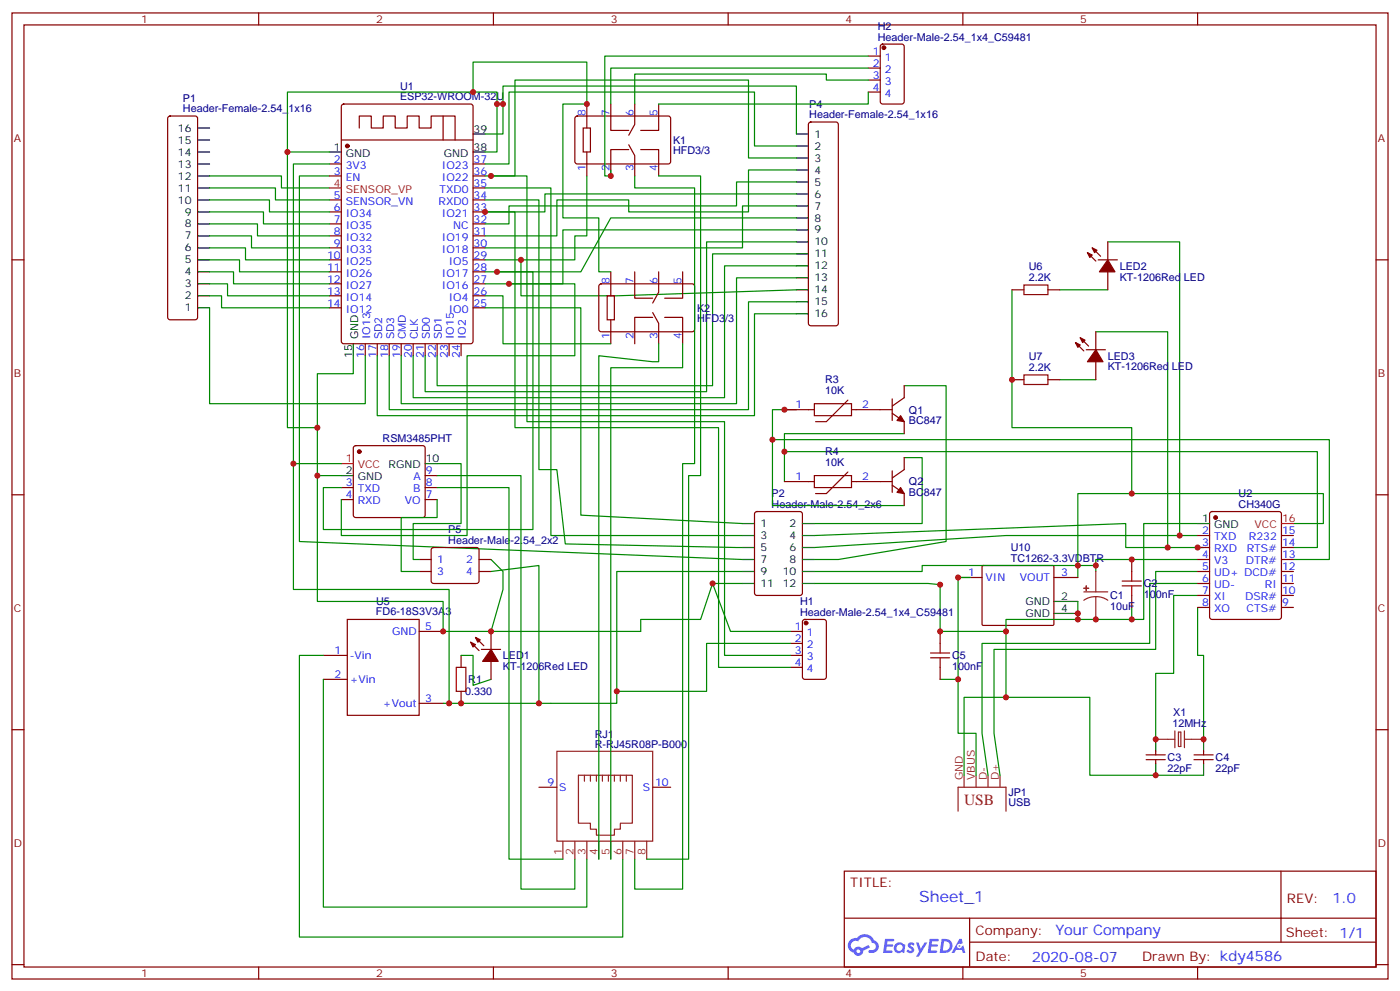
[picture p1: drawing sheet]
<svg xmlns="http://www.w3.org/2000/svg" width="412mm" height="292mm" viewBox="0 0 412 292" stroke-linecap="round" stroke-linejoin="round" font-family="sans-serif">
<g fill="none" stroke="#870000" stroke-width=".35">
<path d="M3.5 3.8h405.4v284.3h-405.4zM7.1 7.3h398.2v277.3h-398.2zM76.2 3.8v3.5M145.3 3.8v3.5M214.5 3.8v3.5M283.6 3.8v3.5M352.8 3.8v3.5M3.5 76.5h3.6M405.3 76.5h3.6M3.5 145.6h3.6M405.3 145.6h3.6M3.5 214.8h3.6"/>
<path d="M405.3 214.8h3.6M248.7 256.4h156.6v28.2h-156.6zM377.3 256.4v20.9M248.7 270.2h156.5M285.6 277.3h119.6M285.6 270.2v14.2M3.5 283.9h3.6M76.2 284.6v3.5M145.3 284.6v3.5M214.5 284.6v3.5M283.6 284.6v3.5M352.8 284.6v3.5"/>
<path d="M405.3 283.9h3.6"/>
</g>
<g fill="#5487ff">
<path d="M267.7 277.6a1.22 1.22 0 0 1 1.7 .2l-.4 .6a.47 .47 0 0 0-.3-.4 .47 .47 0 0 0-.5 .2l.1 .2a1.14 1.14 0 0 1 .8 1.8 1.14 1.14 0 0 1-1.9 0l-.2-.2 .5-.6 .7 .5a.29 .29 0 0 0 .3-.3 .29 .29 0 0 0-.2-.3 1.04 1.04 0 0 1-.6-1.7z"/>
<path d="M260.7 276.3h2.4l.3 .2-.2 .5-1.8 .1-.1 .8h1.5l.3 .4-.3 .4h-1.6l-.2 1.1h1.7l.2 .3-.2 .3-2.6 .1z"/>
<path d="M273.8 276.3h2.4l.3 .2-.1 .5-1.8 .1-.2 .8h1.6l.3 .4-.4 .4h-1.6l-.1 1.1h1.7l.2 .3-.2 .3-2.6 .1z"/>
<path d="M282.6 276.3h.7l.3 1.3-.6 .3a.69 .69 0 0 0-1 .3 .69 .69 0 0 0 .4 .9 .69 .69 0 0 0 .9-.6l.5-.2 .6 2.2h-.8l-.2-.9h-1.8l-.5 .9h-.8z"/>
<path d="M269.8 277.4h.8l.6 1.8 1.1-1.8h.9l-2.6 4.2h-.8l.9-1.5z"/>
<path d="M277.4 276.3l-.6 4.2h1.3a2.11 2.11 0 0 0 2.5-2.1 2.11 2.11 0 0 0-2.5-2.1zM278.1 277.1a1.39 1.39 0 0 1 1.7 1.4 1.39 1.39 0 0 1-1.8 1.3h-.3z"/>
<path d="M263.7 277.9a1.54 1.54 0 0 0-.1 2.2 1.54 1.54 0 0 0 2.2 .1l.6 .3 .3-2.3-.2-.3h-.4a1.49 1.49 0 0 0-2.4 0zM264 278.9a.94 .94 0 0 1 1.8 0 .94 .94 0 0 1-1.8 0z"/>
<path d="M250.4 276.7a2.18 2.18 0 0 0 1.1 3.7 1.44 1.44 0 0 0 1.6 .9 1.44 1.44 0 0 0 1.2-1.4l2-1.1-.5-.7-1.9 1a1.47 1.47 0 0 0-2.4 .4 1.39 1.39 0 0 1-.7-1.9 1.39 1.39 0 0 1 2-.5 2.12 2.12 0 0 1 2.2-1.3 2.12 2.12 0 0 1 1.9 1.7 1.14 1.14 0 0 1 1.1 1.4 1.14 1.14 0 0 1-1.7 .7 .43 .43 0 0 0-.5 .4 .43 .43 0 0 0 .4 .5 1.98 1.98 0 0 0 2.5-1.2 1.98 1.98 0 0 0-1.2-2.6 3.1 3.1 0 0 0-5.3-.6l-.9 .1zM252.3 280a.55 .55 0 0 1 1.1 0 .55 .55 0 0 1-1.1 0z"/>
<circle cx="282.6" cy="278.4" r=".26"/>
</g>
<g fill="none" stroke="#008700" stroke-width=".35">
<path d="M255.8 16.5h-77.6v35.3h1.7v-1.8M139.3 27.1v-8.8h33.6v12.3h-7.1v33.5h10.6v15.9h3.5M142.9 39.4h5.3v-14.1h86.4v14.1M146.4 30.6h1.8M255.8 23.6h-12.4v-1.8h-56.4v8.8M255.8 27.1v3.5h-61.8M255.8 20h-75.9v10.6M61.7 58.8h17.7v3.6h17.6M61.7 55.3h19.4v3.5h15.9M61.7 51.8h21.2v3.5h14.1M84.7 44.7v-17.6h61.7v17.6h-3.5M97 51.8h-8.8v107.6l130.5 5.3"/>
<path d="M97 44.7h-12.3v81.2h8.8v14.1M97 48.3h-10.6v125.2h45.9v33.5h-1.8M142.9 55.3h19.4v102.3h56.4M142.9 58.8h15.8v79.4h5.3l2.5 21.9 52.2 1M144.6 51.8h10.6v72.3h58.2v68.8h19.4M172.9 51.8v17.6h-3.6v7.1h-15.8M187 51.8v3.5h17.6v81.2h-3.5v125.2h-14.1v-8.8M194 51.8h12.4v88.2h-3.6v112.9h-12.3M234.6 43h-12.4v-15.9h-72.3v21.2h-7M234.6 46.5h-14.1v-22.9h-68.8v28.2h-8.8M234.6 50h-14.1v7.1h-60v5.3h-17.6h8.8v63.5h60v70.5h21.1M234.6 53.6h-17.6v7h-67.1v5.3h-7"/>
<path d="M234.6 57.1h-14.1v5.3h-35.3v-3.6h-21.2v10.6h-21.1M61.7 76.5h8.9v3.5h26.4M61.7 73h10.6v3.5h24.7M61.7 69.4h12.4v3.6h22.9M61.7 65.9h14.1v3.5h21.2M61.7 62.4h15.9v3.5h19.4M142.9 76.5h10.6v10.6h28.2l52.9-1.8M234.6 60.6h-15.9v12.4h-75.8M234.6 64.1h-54.7l-8.8 15.9h-28.2M234.6 67.7h-68.8v15.8h-22.9M234.6 71.2h-26.5v44.1h-82.9v-10.6M234.6 74.7h-24.7v38.8h-81.1v-8.8"/>
<path d="M234.6 78.2h-21.2v38.9h-91.7v-12.4M326.3 71.2h21.2v86.4M61.7 90.6v28.2h45.9v-14.1M61.7 87.1h3.6v3.5h31.7M61.7 83.5h5.3v3.6h30M61.7 80h7.1v3.5h28.2M142.9 90.6h28.2v61l47.6 2.5M142.9 87.1h5.3v14.1h31.7M146.4 80h10.6v75.9h-61.8v-12.4h5.3M149.9 83.5h19.4v21.2h-31.7v52.9h-37.1v-10.6M234.6 81.8h-17.6v37h-98.8v-14.1M234.6 88.8h-14.1v31.8h-105.8v-15.9"/>
<path d="M234.6 92.4h-12.4v29.9h-111.1v-17.6M298.1 85.3v40.6h35.3v19.4M312.2 85.3h14.1M322.8 97.6h21.2v63.5M104.1 104.7v5.3h-10.6v15.9M194 101.2v5.3h-1.7l-15.9-1.8v148.2M201.1 101.2v7h-21.2v144.7M266.3 113.5h12.4v45.9l-31.8 5.3h-7M312.2 111.8h10.6M86.4 136.5h14.1M100.5 140h-7v37h37v8.8h58.2v-3.5h17.7l3.5-10.6 5.3 14.1h17.6M128.8 136.5h7v17.6h-14.1v10.6h1.8"/>
<path d="M128.8 140h24.7v121.7h15.8v-8.8M227.5 129.4h164.1v35.3h-10.6M231.1 132.9h157v28.2h-7.1M234.6 120.6h-7.1v28.2h38.8M266.3 134.7h5.3v19.4h-31.7M266.3 127.6h-35.2v14.1M128.8 147v5.3h-10.6v15.9h5.3M128.8 143.5h21.1v109.4h15.9M239.9 157.6l91.7-3.5v7h22.9M352.8 157.6h-56.5l-56.4 3.5M352.8 154.1h-15.9v28.2h-40.6v22.9h-12.3v23M381 154.1h8.8v-8.8h-72.3v21.1h5.3v1.8"/>
<path d="M144.6 164.7l3.6 3.5v5.3l-3.6 12.3M144.6 168.2l14.1-1.8v40.6M209.9 171.7h8.8M218.7 168.2h-37v38.8h-49.4M239.9 168.2h31.7v-1.8h45.9v3.6M239.9 171.7h33.5l3.5 .4M276.9 171.7v14.1h19.4M285.8 170h-3.6v45.8h5.3v12.4M317.5 177v5.3M333.4 178.8v3.5M352.8 164.7h-30v1.7M352.8 178.8v14.1h1.7v24.7"/>
<path d="M352.8 175.3h-7.1v22.9h-5.3v19.4M352.8 168.2h-12.4v22.9h-47.6v24.7l1.8 12.4M352.8 171.7h-14.1v17.7h-49.4v26.4l1.7 12.4M95.2 200v67h77.7v-14.1M95.2 192.9h-7v82.9h95.2v-22.9M135.8 192.9h3.5v8.8l5.3-1.7M232.8 189.4h-24.7v14.1h-26.4M276.9 200h5.3M296.3 205.2h24.7v23h33.5"/>
</g>
<g fill="none" stroke="#870000" stroke-width=".35">
<path d="M255.8 16.5h3.5M259.5 13.2l.5-.2h5.6l.7 .4v16.5l-.4 .7h-5.9l-.7-.4v-16.5zM49.6 34.4l.5-.3h7.4l.5 .3 .2 .5v58.5l-.2 .5-.5 .2h-7.4l-.5-.2-.2-.5v-58.5zM100.8 30.8l.4-.2h37.4l.7 .5v69.4l-.4 .6-37.7 .1-.6-.5-.1-69.4zM105.8 37.7v-3.6h3.6v3.6h3.5v-3.6h3.5v3.6h3.5v-3.6h3.6v3.6h3.5v-3.6h7.1v7.1M130.5 34.1v7.1M169.6 34.4l.4-.3 27.1 .1 .5 .7-.1 12.9-.7 .5-27-.1-.5-.6v-12.7zM171.8 37.7h2.1v7h-2.1zM172.9 30.6v7.1M179.9 30.6v7.8h5.3M187 30.6v6l-1.8 3.2M194 30.6v7.8h-5.3"/>
<path d="M238.4 36.1l.4-.2h7.4l.5 .2 .2 .5v58.6l-.2 .5-.5 .2h-7.4l-.5-.2-.2-.5v-58.6zM255.8 20h3.5M255.8 23.6h3.5M255.8 27.1h3.5M97 48.3h3.5M97 51.8h3.5M97 58.8h3.5M100.5 41.2h38.8M139.3 48.3h3.6M139.3 51.8h3.6M139.3 58.8h3.6M139.3 55.3h3.6"/>
<path d="M172.9 44.7v7.1M185.2 44h-5.3v7.8M185.2 42.6l1.8 3.2v6M188.7 44h5.3v7.8M97 76.5h3.5M97 62.4h3.5M97 65.9h3.5M97 69.4h3.5M97 73h3.5M139.3 76.5h3.6M139.3 62.4h3.6M139.3 65.9h3.6"/>
<path d="M139.3 69.4h3.6M139.3 73h3.6M320.3 74.4l2.5 2.4M321.7 73l2.5 2.4M323.5 76.5h5.6M326.3 71.2v5.3M97 80h3.5M97 83.5h3.5M97 87.1h3.5M97 90.6h3.5M139.3 80h3.6M139.3 83.5h3.6"/>
<path d="M139.3 87.1h3.6M139.3 90.6h3.6M176.6 83.7l.5-.2 27.1 .1 .4 .6-.1 13-.6 .4h-27.1l-.4-.7v-12.7zM178.9 87.1h2.1v7h-2.1zM179.9 94.1v7.1M179.9 80v7.1M187 80v7.8h5.3M192.3 93.4h-5.3v7.8M192.3 92l1.7 3.2v6M194 80v6l-1.7 3.2M195.8 93.4h5.3v7.8M201.1 80v7.8h-5.3"/>
<path d="M298.1 85.3h3.5M308.7 85.3h3.5M318.2 99.4l2.5 2.5M322.8 97.6v5.3M326.3 80v5.3M107.6 101.2v3.5M111.1 101.2v3.5M114.7 101.2v3.5M118.2 101.2v3.5M121.7 101.2v3.5M125.2 101.2v3.5M128.8 101.2v3.5"/>
<path d="M132.3 101.2v3.5M135.8 101.2v3.5M239.9 118.8h10.9v3.5h-10.9zM249.8 117.8l-6.4 6.3h-3.2M262.8 117.4v6.4M266.3 113.5v3.6l-3.5 2.4M298.1 111.8h3.5M308.7 111.8h3.5M316.8 100.8l2.5 2.5M320 102.9h5.6M322.8 106.5v5.3M104.3 131.4l.5-.2h19.7l.5 .2 .2 .5v19.7l-.2 .5-.5 .2h-19.7l-.5-.2-.2-.5v-19.7z"/>
<path d="M125.2 140h3.6M231.1 120.6h8.8M239.9 140h10.9v3.5h-10.9zM249.8 138.9l-6.4 6.4h-3.2M250.8 120.6h12M262.8 121.6l3.5 2.5v3.5M262.8 138.6v6.3M266.3 134.7v3.5l-3.5 2.5M100.5 143.5h3.6M100.5 147h3.6M125.2 143.5h3.6M125.2 147h3.6"/>
<path d="M222.5 150.8l.5-.2h12.7l.6 .4 .1 23.6-.5 .6-12.9 .1-.7-.5-.1-23.5zM231.1 141.7h8.8M250.8 141.7h12M262.8 142.8l3.5 2.5v3.5M352.8 157.6h3.5M356.5 150.8l.5-.2h19.8l.6 .4 .1 30.6-.5 .7h-20l-.6-.4-.1-30.6zM377.5 157.6h3.5M123.5 164.7h3.5M123.5 168.2h3.5M127.2 161.4l.5-.3h12.7l.5 .3 .2 .5-.1 9.4-.6 .4h-13l-.4-.7v-9.1zM141.1 164.7h3.5M141.1 168.2h3.5"/>
<path d="M282.2 170h7.1M289.3 166.6l.3-.2 20.7 .1 .1 .3v17.1l-.3 .2-20.6-.1-.2-.3zM310.4 170h7.1M333.4 164.7v3.5M333.4 175.3v3.5M352.8 161.1h3.5M352.8 164.7h3.5M352.8 168.2h3.5M352.8 171.7h3.5M352.8 175.3h3.5M352.8 178.8h3.5M377.5 161.1h3.5"/>
<path d="M377.5 164.7h3.5M377.5 168.2h3.5M377.5 171.7h3.5M377.5 175.3h3.5M377.5 178.8h3.5M95.2 192.9h7.1M95.2 200h7.1M102.3 182.3h21.2v28.2h-21.2zM123.5 185.8h7M135.8 192.9v3.5M138.6 189l2.5 2.5M140.1 187.6l2.4 2.5"/>
<path d="M141.8 191.1h5.7M144.6 185.8v5.3M144.6 194.7v5.3M232.8 185.8h3.6M232.8 189.4h3.6M232.8 192.9h3.6M232.8 196.4h3.6M236.6 182.5l.5-.2h5.6l.7 .4v16.5l-.4 .7-5.9 .1-.7-.5v-16.5zM276.9 185.8v3.6M276.9 196.4v3.6M123.5 207h7M135.8 203.5v3.5"/>
<path d="M158.7 231.7h5.3M192.3 231.7h5.3M337.6 223.6h5.7M337.6 222.2h5.7M340.4 221.1v1.1M340.4 223.6v1M351.7 223.6h5.7M351.7 222.2h5.7M354.5 221.1v1.1M354.5 223.6v1"/>
</g>
<g fill="none" stroke="#000" stroke-width=".35">
<path d="M58.2 37.7h3.5M139.3 39.4h3.6M234.6 39.4h3.5M58.2 44.7h3.5M58.2 58.8h3.5M58.2 55.3h3.5M58.2 51.8h3.5M58.2 48.3h3.5M58.2 41.2h3.5M97 44.7h3.5M139.3 44.7h3.6M234.6 43h3.5"/>
<path d="M234.6 46.5h3.5M234.6 50h3.5M234.6 53.6h3.5M234.6 57.1h3.5M58.2 76.5h3.5M58.2 73h3.5M58.2 69.4h3.5M58.2 65.9h3.5M58.2 62.4h3.5M234.6 60.6h3.5M234.6 64.1h3.5M234.6 67.7h3.5"/>
<path d="M234.6 71.2h3.5M234.6 74.7h3.5M234.6 78.2h3.5M58.2 90.6h3.5M58.2 87.1h3.5M58.2 83.5h3.5M58.2 80h3.5M234.6 81.8h3.5M234.6 85.3h3.5M234.6 88.8h3.5M234.6 92.4h3.5M104.1 101.2v3.5"/>
<path d="M100.5 140h3.6M125.2 136.5h3.6M218.7 154.1h3.5M218.7 157.6h3.5M236.4 154.1h3.5M236.4 157.6h3.5M352.8 154.1h3.5M218.7 161.1h3.5M218.7 164.7h3.5M218.7 168.2h3.5M218.7 171.7h3.5M236.4 161.1h3.5"/>
<path d="M236.4 164.7h3.5M236.4 168.2h3.5M236.4 171.7h3.5M310.4 177h7.1M310.4 180.6h7.1M340.4 217.6v3.5M354.5 217.6v3.5M340.4 224.6v3.6M354.5 224.6v3.6"/>
</g>
<g fill="none" stroke="#8c2424" stroke-width=".35">
<path d="M319.3 174.2h7M322.8 175.6l1.8 .2 1.7 .9M322.8 175.6l-1.9 .3-1.6 .8M322.8 168.2v6M322.8 175.6v6.7M340.4 217.6h5.7M346.1 215.1v5M347.1 215.5h.7v4.2h-.7zM348.9 217.6h5.6M348.9 215.1v5M164 221.1h28.3v26.5h-28.3zM170.4 228.2h15.9v14.1h-3.6v1.8h-1.7v1.7h-5.3v-1.7h-1.8v-1.8h-3.5z"/>
<path d="M172.2 228.2v1.7M173.9 228.2v1.7M175.7 228.2v1.7M177.4 228.2v1.7M179.2 228.2v1.7M181 228.2v1.7M182.7 228.2v1.7M184.5 228.2v1.7M282.2 238.8v-7.1h14.1v7.1M284 228.2v3.5M287.5 228.2v3.5M291 228.2v3.5"/>
<path d="M294.6 228.2v3.5M165.8 247.6v5.3M169.3 247.6v5.3M172.9 247.6v5.3M176.4 247.6v5.3M179.9 247.6v5.3M183.4 247.6v5.3M187 247.6v5.3M190.5 247.6v5.3"/>
</g>
<g fill="#870000" stroke="#870000" stroke-width=".35">
<path d="M318.2 99.4l1.4 .7-.7 .7z"/>
<path d="M316.8 100.8l1.4 .7-.7 .7z"/>
<path d="M322.8 102.9l2.1 3.6h-4.6z"/>
<path d="M321.7 73l1.4 .7-.7 .7z"/>
<path d="M320.3 74.4l1.4 .7-.7 .7z"/>
<path d="M326.3 76.5l2.1 3.5h-4.6z"/>
<path d="M265.3 143.5l1 1.8-2.1-.4z"/>
<path d="M265.3 122.3l1 1.8-2.1-.3z"/>
<path d="M140.1 187.6l1.4 .7-.7 .7z"/>
<path d="M138.6 189l1.5 .7-.8 .7z"/>
<path d="M144.6 191.1l2.2 3.6h-4.6z"/>
<circle cx="358.1" cy="152.3" r=".53"/>
<circle cx="237.4" cy="183.4" r=".53"/>
<circle cx="102.3" cy="43" r=".53"/>
<circle cx="105.8" cy="132.9" r=".53"/>
<circle cx="260.3" cy="14" r=".53"/>
</g>
<path d="M301.6 83.9h7.1v2.8h-7.1zM301.6 110.3h7.1v2.9h-7.1zM330.6 172.4h5.6M330.6 171h5.6M333.4 168.2v2.8M333.4 172.4v2.9M134.4 196.4h2.8v7.1h-2.8zM274.1 193.6h5.7M274.1 192.2h5.7M276.9 189.4v2.8M276.9 193.6v2.8" fill="none" stroke="#a10000" stroke-width=".35"/>
<g fill="#8c2424" stroke="#8c2424" stroke-width=".35">
<path d="M319.3 173.1l1.4 .1z"/>
<path d="M320 172.4v1.4z"/>
</g>
<path d="M97 55.3h3.5M100.5 136.5h3.6M377.5 154.1h3.5" fill="none" stroke="#f00" stroke-width=".35"/>
<g fill="#c00">
<circle cx="139.3" cy="27.1" r=".88"/>
<circle cx="179.9" cy="51.8" r=".88"/>
<circle cx="153.5" cy="76.5" r=".88"/>
<circle cx="86.4" cy="136.5" r=".88"/>
<circle cx="93.5" cy="140" r=".88"/>
<circle cx="93.5" cy="125.9" r=".88"/>
<circle cx="317.5" cy="180.6" r=".88"/>
<circle cx="317.5" cy="182.3" r=".88"/>
<circle cx="317.5" cy="166.4" r=".88"/>
<circle cx="282.2" cy="170" r=".88"/>
<circle cx="296.3" cy="205.2" r=".88"/>
<circle cx="276.9" cy="172.1" r=".88"/>
<circle cx="209.9" cy="171.7" r=".88"/>
<circle cx="340.4" cy="228.2" r=".88"/>
<circle cx="282.2" cy="200" r=".88"/>
<circle cx="276.9" cy="185.8" r=".88"/>
<circle cx="298.1" cy="111.8" r=".88"/>
<circle cx="333.4" cy="145.3" r=".88"/>
<circle cx="322.8" cy="166.4" r=".88"/>
<circle cx="352.8" cy="161.1" r=".88"/>
<circle cx="231.1" cy="120.6" r=".88"/>
<circle cx="296.3" cy="185.8" r=".88"/>
<circle cx="146.4" cy="30.6" r=".88"/>
<circle cx="84.7" cy="44.7" r=".88"/>
<circle cx="144.6" cy="185.8" r=".88"/>
<circle cx="148.2" cy="30.6" r=".88"/>
<circle cx="146.4" cy="80" r=".88"/>
<circle cx="149.9" cy="83.5" r=".88"/>
<circle cx="158.8" cy="207" r=".88"/>
<circle cx="142.9" cy="62.4" r=".88"/>
<circle cx="132.3" cy="207" r=".88"/>
<circle cx="130.5" cy="185.8" r=".88"/>
<circle cx="135.8" cy="207" r=".88"/>
<circle cx="144.6" cy="51.8" r=".88"/>
<circle cx="181.7" cy="203.5" r=".88"/>
<circle cx="322.8" cy="182.3" r=".88"/>
<circle cx="227.5" cy="129.4" r=".88"/>
<circle cx="231.1" cy="132.9" r=".88"/>
<circle cx="333.4" cy="164.7" r=".88"/>
<circle cx="333.4" cy="182.3" r=".88"/>
<circle cx="344" cy="161.1" r=".88"/>
<circle cx="340.4" cy="217.6" r=".88"/>
<circle cx="354.5" cy="217.6" r=".88"/>
<circle cx="347.5" cy="157.6" r=".88"/>
<circle cx="172.9" cy="30.6" r=".88"/>
</g>
<text font-size="4.6" fill="#8d2323" x="284" y="237">USB</text>
<text font-size="4.6" fill="#00f" x="270.8" y="265.4">Sheet_1</text>
<g font-size="4.2" fill="#00f">
<text x="392.5" y="265.7">1.0</text>
<text x="310.9" y="275.2">Your Company</text>
<text x="304" y="283">2020-08-07</text>
</g>
<g font-size="3.9" fill="#800">
<text x="250.5" y="261">TITLE:</text>
<text x="379.1" y="265.7">REV:</text>
<text x="287.4" y="275.2">Company:</text>
<text x="378.7" y="275.8">Sheet: 1/1</text>
<text x="287.4" y="282.9">Date:</text>
<text x="336.4" y="282.9">Drawn By: kdy4586</text>
</g>
<g font-size="3.2" fill="#800">
<text x="41.6" y="6.8">1</text>
<text x="110.8" y="6.8">2</text>
<text x="179.9" y="6.8">3</text>
<text x="249.1" y="6.8">4</text>
<text x="318.2" y="6.8">5</text>
<text x="4.1" y="41.9">A</text>
<text x="405.9" y="41.9">A</text>
<text x="4.1" y="111.1">B</text>
<text x="405.9" y="111.1">B</text>
<text x="4.1" y="180.2">C</text>
<text x="405.9" y="180.2">C</text>
<text x="4.1" y="249.3">D</text>
<text x="405.9" y="249.3">D</text>
<text x="41.6" y="287.6">1</text>
<text x="110.8" y="287.6">2</text>
<text x="179.9" y="287.6">3</text>
<text x="249.1" y="287.6">4</text>
<text x="318.2" y="287.6">5</text>
</g>
<g font-size="3.2" fill="#000080">
<text x="258.6" y="11.9">Header-Male-2.54_1x4_C59481</text>
<text x="258.6" y="8.7">H2</text>
<text x="117.8" y="29.6">ESP32-WROOM-32U</text>
<text x="117.8" y="26.6">U1</text>
<text x="53.9" y="33.1">Header-Female-2.54_1x16</text>
<text x="53.9" y="30.1">P1</text>
<text x="238.4" y="34.9">Header-Female-2.54_1x16</text>
<text x="238.4" y="31.9">P4</text>
<text x="198.3" y="45.3">HFD3/3</text>
<text x="198.3" y="42.4">K1</text>
<text x="303" y="82.8">2.2K</text>
<text x="303" y="79.6">U6</text>
<text x="329.8" y="82.6">KT-1206Red LED</text>
<text x="329.8" y="79.4">LED2</text>
<text x="205.3" y="94.7">HFD3/3</text>
<text x="205.3" y="91.8">K2</text>
<text x="303" y="106.1">U7</text>
<text x="326.3" y="105.9">LED3</text>
<text x="243.1" y="112.7">R3</text>
<text x="303" y="109.3">2.2K</text>
<text x="326.3" y="109">KT-1206Red LED</text>
<text x="243.1" y="115.9">10K</text>
<text x="267.8" y="124.9">BC847</text>
<text x="267.8" y="121.7">Q1</text>
<text x="112.7" y="130.1">RSM3485PHT</text>
<text x="243.1" y="137.1">10K</text>
<text x="243.1" y="133.8">R4</text>
<text x="267.8" y="142.9">Q2</text>
<text x="227.3" y="149.5">Header-Male-2.54_2x6</text>
<text x="227.3" y="146.3">P2</text>
<text x="267.8" y="146.1">BC847</text>
<text x="364.8" y="149.4">CH340G</text>
<text x="364.8" y="146.2">U2</text>
<text x="132" y="160.1">Header-Male-2.54_2x2</text>
<text x="132" y="156.9">P5</text>
<text x="297.8" y="165.3">TC1262-3.3VDBTR</text>
<text x="297.8" y="162">U10</text>
<text x="336.9" y="172.9">C2</text>
<text x="110.8" y="178.2">U5</text>
<text x="235.7" y="178.1">H1</text>
<text x="327" y="179.6">10uF</text>
<text x="327" y="176.4">C1</text>
<text x="336.9" y="176.1">100nF</text>
<text x="110.8" y="181.1">FD6-18S3V3A3</text>
<text x="235.7" y="181.3">Header-Male-2.54_1x4_C59481</text>
<text x="148.2" y="197.2">KT-1206Red LED</text>
<text x="148.2" y="194">LED1</text>
<text x="280.5" y="197.3">100nF</text>
<text x="280.5" y="194">C5</text>
<text x="137.9" y="201">R1</text>
<text x="137" y="204.5">0.330</text>
<text x="345.3" y="214.1">12MHz</text>
<text x="345.6" y="210.8">X1</text>
<text x="175.2" y="220.1">R-RJ45R08P-B000</text>
<text x="175.2" y="217.1">RJ1</text>
<text x="344" y="227.1">22pF</text>
<text x="344" y="223.9">C3</text>
<text x="358.1" y="227.1">22pF</text>
<text x="358.1" y="223.9">C4</text>
<text x="297" y="237.3">USB</text>
<text x="297" y="234.2">JP1</text>
</g>
<g font-size="3.2" fill="#00f">
<text x="257.1" y="16.2">1</text>
<text x="260.6" y="17.9">1</text>
<text x="257.1" y="19.7">2</text>
<text x="257.1" y="23.2">3</text>
<text x="260.6" y="21.4">2</text>
<text x="257.1" y="26.7">4</text>
<text x="260.6" y="25">3</text>
<text x="260.6" y="28.5">4</text>
<text x="172.5" y="34.1" transform="rotate(-90 172.5 34.1)">8</text>
<text x="179.6" y="34.1" transform="rotate(-90 179.6 34.1)">7</text>
<text x="186.6" y="34.1" transform="rotate(-90 186.6 34.1)">6</text>
<text x="193.7" y="34.1" transform="rotate(-90 193.7 34.1)">5</text>
<text x="98.4" y="47.9">2</text>
<text x="139.5" y="47.9">37</text>
<text x="98.4" y="51.4">3</text>
<text x="101.8" y="49.7">3V3</text>
<text x="101.8" y="53.2">EN</text>
<text x="130.2" y="53.2">IO22</text>
<text x="130.2" y="49.7">IO23</text>
<text x="139.5" y="51.4">36</text>
<text x="172.5" y="50.3" transform="rotate(-90 172.5 50.3)">1</text>
<text x="179.6" y="50.3" transform="rotate(-90 179.6 50.3)">2</text>
<text x="186.6" y="50.3" transform="rotate(-90 186.6 50.3)">3</text>
<text x="193.7" y="50.3" transform="rotate(-90 193.7 50.3)">4</text>
<text x="98.4" y="58.5">5</text>
<text x="129.5" y="56.7">TXD0</text>
<text x="139.5" y="58.5">34</text>
<text x="139.5" y="55">35</text>
<text x="98.4" y="62">6</text>
<text x="98.4" y="65.5">7</text>
<text x="101.8" y="60.3">SENSOR_VN</text>
<text x="101.8" y="63.8">IO34</text>
<text x="129.2" y="60.3">RXD0</text>
<text x="130.2" y="63.8">IO21</text>
<text x="139.5" y="65.5">32</text>
<text x="139.5" y="62">33</text>
<text x="98.4" y="69.1">8</text>
<text x="101.8" y="67.3">IO35</text>
<text x="101.8" y="70.8">IO32</text>
<text x="130.2" y="70.8">IO19</text>
<text x="133.5" y="67.3">NC</text>
<text x="139.5" y="69.1">31</text>
<text x="96.3" y="76.1">10</text>
<text x="98.4" y="72.6">9</text>
<text x="101.8" y="74.4">IO33</text>
<text x="101.8" y="77.9">IO25</text>
<text x="130.2" y="74.4">IO18</text>
<text x="132.2" y="77.9">IO5</text>
<text x="139.5" y="76.1">29</text>
<text x="139.5" y="72.6">30</text>
<text x="96.3" y="79.7">11</text>
<text x="96.3" y="83.2">12</text>
<text x="101.8" y="81.4">IO26</text>
<text x="130.2" y="81.4">IO17</text>
<text x="139.5" y="83.2">27</text>
<text x="139.5" y="79.7">28</text>
<text x="179.6" y="83.5" transform="rotate(-90 179.6 83.5)">8</text>
<text x="186.6" y="83.5" transform="rotate(-90 186.6 83.5)">7</text>
<text x="193.7" y="83.5" transform="rotate(-90 193.7 83.5)">6</text>
<text x="200.7" y="83.5" transform="rotate(-90 200.7 83.5)">5</text>
<text x="96.3" y="86.7">13</text>
<text x="101.8" y="84.9">IO27</text>
<text x="101.8" y="88.5">IO14</text>
<text x="130.2" y="84.9">IO16</text>
<text x="132.2" y="88.5">IO4</text>
<text x="139.5" y="86.7">26</text>
<text x="96.3" y="90.2">14</text>
<text x="101.8" y="92">IO12</text>
<text x="132.2" y="92">IO0</text>
<text x="139.5" y="90.2">25</text>
<text x="109" y="99.9" transform="rotate(-90 109 99.9)">IO13</text>
<text x="112.5" y="99.9" transform="rotate(-90 112.5 99.9)">SD2</text>
<text x="116.1" y="99.9" transform="rotate(-90 116.1 99.9)">SD3</text>
<text x="119.6" y="99.9" transform="rotate(-90 119.6 99.9)">CMD</text>
<text x="123.1" y="99.9" transform="rotate(-90 123.1 99.9)">CLK</text>
<text x="126.6" y="99.9" transform="rotate(-90 126.6 99.9)">SD0</text>
<text x="130.2" y="99.9" transform="rotate(-90 130.2 99.9)">SD1</text>
<text x="133.7" y="99.9" transform="rotate(-90 133.7 99.9)">IO15</text>
<text x="137.2" y="99.9" transform="rotate(-90 137.2 99.9)">IO2</text>
<text x="179.6" y="99.7" transform="rotate(-90 179.6 99.7)">1</text>
<text x="186.6" y="99.7" transform="rotate(-90 186.6 99.7)">2</text>
<text x="193.7" y="99.7" transform="rotate(-90 193.7 99.7)">3</text>
<text x="200.7" y="99.7" transform="rotate(-90 200.7 99.7)">4</text>
<text x="107.2" y="105.4" transform="rotate(-90 107.2 105.4)">16</text>
<text x="110.8" y="105.4" transform="rotate(-90 110.8 105.4)">17</text>
<text x="114.3" y="105.4" transform="rotate(-90 114.3 105.4)">18</text>
<text x="117.8" y="105.4" transform="rotate(-90 117.8 105.4)">19</text>
<text x="121.4" y="105.4" transform="rotate(-90 121.4 105.4)">20</text>
<text x="124.9" y="105.4" transform="rotate(-90 124.9 105.4)">21</text>
<text x="128.4" y="105.4" transform="rotate(-90 128.4 105.4)">22</text>
<text x="131.9" y="105.4" transform="rotate(-90 131.9 105.4)">23</text>
<text x="135.5" y="105.4" transform="rotate(-90 135.5 105.4)">24</text>
<text x="234.3" y="120.2">1</text>
<text x="254" y="120.2">2</text>
<text x="101.9" y="143.2">3</text>
<text x="121.8" y="141.4">A</text>
<text x="125.4" y="143.2">8</text>
<text x="125.4" y="139.6">9</text>
<text x="234.3" y="141.4">1</text>
<text x="254" y="141.4">2</text>
<text x="101.9" y="146.7">4</text>
<text x="105.4" y="144.9">TXD</text>
<text x="105.4" y="148.4">RXD</text>
<text x="119.3" y="148.4">VO</text>
<text x="121.8" y="144.9">B</text>
<text x="125.4" y="146.7">7</text>
<text x="354.1" y="157.3">2</text>
<text x="354.1" y="160.8">3</text>
<text x="357.6" y="159">TXD</text>
<text x="367.9" y="159">R232</text>
<text x="377.6" y="160.8">14</text>
<text x="377.6" y="157.3">15</text>
<text x="128.8" y="165.7">1</text>
<text x="137.3" y="165.7">2</text>
<text x="354.1" y="164.3">4</text>
<text x="354.1" y="167.9">5</text>
<text x="357.6" y="162.6">RXD</text>
<text x="357.6" y="166.1">V3</text>
<text x="367" y="166.1">DTR#</text>
<text x="367.2" y="162.6">RTS#</text>
<text x="377.6" y="167.9">12</text>
<text x="377.6" y="164.3">13</text>
<text x="128.8" y="169.3">3</text>
<text x="137.3" y="169.3">4</text>
<text x="285.1" y="169.6">1</text>
<text x="290.3" y="171">VIN</text>
<text x="300.4" y="171">VOUT</text>
<text x="312.6" y="169.6">3</text>
<text x="354.1" y="171.4">6</text>
<text x="357.6" y="169.6">UD+ DCD#</text>
<text x="357.6" y="173.1">UD-</text>
<text x="372.6" y="173.1">RI</text>
<text x="377.6" y="171.4">11</text>
<text x="354.1" y="174.9">7</text>
<text x="354.1" y="178.4">8</text>
<text x="357.6" y="176.7">XI</text>
<text x="366.8" y="176.7">DSR#</text>
<text x="377.6" y="178.4">9</text>
<text x="377.6" y="174.9">10</text>
<text x="125.2" y="185.5">5</text>
<text x="234.2" y="185.5">1</text>
<text x="357.6" y="180.2">XO</text>
<text x="367.2" y="180.2">CTS#</text>
<text x="115.5" y="186.9">GND</text>
<text x="234.2" y="189">2</text>
<text x="237.7" y="187.3">1</text>
<text x="237.7" y="190.8">2</text>
<text x="98.5" y="192.5">1</text>
<text x="103" y="194">-Vin</text>
<text x="234.2" y="192.5">3</text>
<text x="234.2" y="196.1">4</text>
<text x="237.7" y="194.3">3</text>
<text x="237.7" y="197.8">4</text>
<text x="98.5" y="199.6">2</text>
<text x="103" y="201">+Vin</text>
<text x="112.8" y="208.1">+Vout</text>
<text x="125.2" y="206.7">3</text>
<text x="161.3" y="231.4">9</text>
<text x="164.7" y="232.8">S</text>
<text x="189.4" y="232.8">S</text>
<text x="193" y="231.4">10</text>
</g>
<g font-size="3.2">
<text x="52.4" y="38.7">16</text>
<text x="139.5" y="39.1">39</text>
<text x="239.9" y="40.5">1</text>
<text x="52.4" y="45.8">14</text>
<text x="52.4" y="42.3">15</text>
<text x="98.4" y="44.4">1</text>
<text x="101.8" y="46.1">GND</text>
<text x="130.8" y="46.1">GND</text>
<text x="139.5" y="44.4">38</text>
<text x="239.9" y="44">2</text>
<text x="239.9" y="47.6">3</text>
<text x="52.4" y="52.8">12</text>
<text x="52.4" y="49.3">13</text>
<text x="239.9" y="51.1">4</text>
<text x="52.4" y="59.9">10</text>
<text x="52.4" y="56.4">11</text>
<text x="239.9" y="54.6">5</text>
<text x="239.9" y="58.1">6</text>
<text x="54.4" y="63.4">9</text>
<text x="239.9" y="61.7">7</text>
<text x="239.9" y="65.2">8</text>
<text x="54.4" y="70.5">7</text>
<text x="54.4" y="67">8</text>
<text x="239.9" y="68.7">9</text>
<text x="54.4" y="77.5">5</text>
<text x="54.4" y="74">6</text>
<text x="239.9" y="72.2">10</text>
<text x="239.9" y="75.8">11</text>
<text x="54.4" y="81.1">4</text>
<text x="239.9" y="79.3">12</text>
<text x="239.9" y="82.8">13</text>
<text x="54.4" y="88.1">2</text>
<text x="54.4" y="84.6">3</text>
<text x="239.9" y="86.4">14</text>
<text x="239.9" y="89.9">15</text>
<text x="54.4" y="91.7">1</text>
<text x="239.9" y="93.4">16</text>
<text x="105.5" y="99.9" transform="rotate(-90 105.5 99.9)">GND</text>
<text x="103.7" y="105.4" transform="rotate(-90 103.7 105.4)">15</text>
<text x="114.4" y="137.9">RGND</text>
<text x="125.4" y="136.1">10</text>
<text x="101.9" y="139.6">2</text>
<text x="105.4" y="141.4">GND</text>
<text x="224" y="155.2">1</text>
<text x="232.6" y="155.2">2</text>
<text x="354.1" y="153.7">1</text>
<text x="357.6" y="155.5">GND</text>
<text x="224" y="158.7">3</text>
<text x="232.6" y="158.7">4</text>
<text x="224" y="162.2">5</text>
<text x="224" y="165.7">7</text>
<text x="232.6" y="162.2">6</text>
<text x="232.6" y="165.7">8</text>
<text x="224" y="169.3">9</text>
<text x="224" y="172.8">11</text>
<text x="230.6" y="169.3">10</text>
<text x="230.6" y="172.8">12</text>
<text x="302.1" y="178.1">GND</text>
<text x="312.6" y="176.7">2</text>
<text x="302.1" y="181.6">GND</text>
<text x="312.6" y="180.2">4</text>
</g>
<g font-size="3.2" fill="#f00">
<text x="98.4" y="55">4</text>
<text x="101.8" y="56.7">SENSOR_VP</text>
<text x="101.9" y="136.1">1</text>
<text x="105.4" y="137.9">VCC</text>
<text x="369.6" y="155.5">VCC</text>
<text x="377.6" y="153.7">16</text>
</g>
<g font-size="3.2" fill="#8d2323">
<text x="283.6" y="229.6" transform="rotate(-90 283.6 229.6)">GND</text>
<text x="287.2" y="229.6" transform="rotate(-90 287.2 229.6)">VBUS</text>
<text x="290.7" y="229.6" transform="rotate(-90 290.7 229.6)">D-</text>
<text x="294.2" y="229.6" transform="rotate(-90 294.2 229.6)">D+</text>
<text x="165.5" y="251.7" transform="rotate(-90 165.5 251.7)">1</text>
<text x="169" y="251.7" transform="rotate(-90 169 251.7)">2</text>
<text x="172.5" y="251.7" transform="rotate(-90 172.5 251.7)">3</text>
<text x="176" y="251.7" transform="rotate(-90 176 251.7)">4</text>
<text x="179.6" y="251.7" transform="rotate(-90 179.6 251.7)">5</text>
<text x="183.1" y="251.7" transform="rotate(-90 183.1 251.7)">6</text>
<text x="186.6" y="251.7" transform="rotate(-90 186.6 251.7)">7</text>
<text x="190.1" y="251.7" transform="rotate(-90 190.1 251.7)">8</text>
</g>
</svg>
